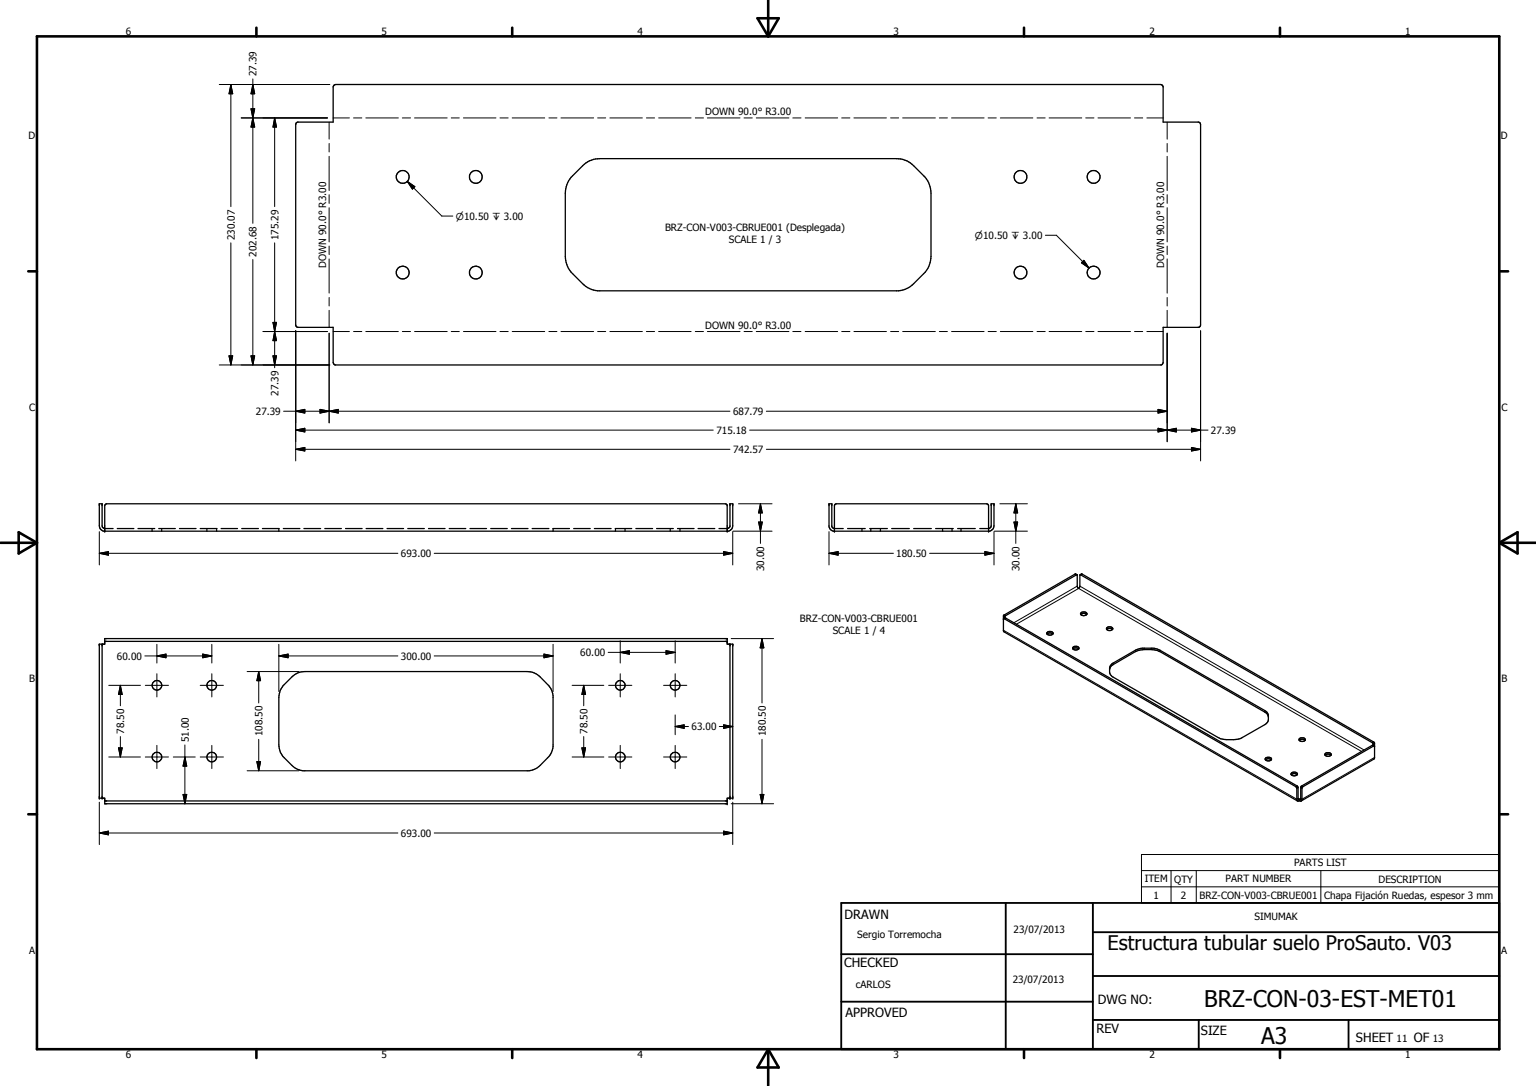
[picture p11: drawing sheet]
<svg xmlns="http://www.w3.org/2000/svg" width="420mm" height="297mm" viewBox="0 0 420 297" stroke-linecap="round" stroke-linejoin="round" font-family="sans-serif">
<g fill="none" stroke="#000" stroke-width=".35">
<path d="M91.3 23.3l.5-.2 225.9 .1 .5 .6v9.6h9.7l.4 .3 .1 .3v55.1l-.5 .4h-9.7v9.6l-.5 .7h-226.1l-.5-.7v-9.6h-9.7l-.5-.6v-54.9l.1-.3 .4-.3h9.7v-9.6zM156.2 48.5l3.2-3.2a6.2 6.2 0 0 1 4.7-1.9h81.1a6.9 6.9 0 0 1 4.7 1.9l3.2 3.2a7.1 7.1 0 0 1 1.6 4.3v17.3a7.1 7.1 0 0 1-1.6 4.3l-3.2 3.2a6.9 6.9 0 0 1-4.1 1.9h-82.3a6.9 6.9 0 0 1-4.1-1.9l-3.2-3.2a7.1 7.1 0 0 1-1.6-4.3v-17.3a7.1 7.1 0 0 1 1.6-4.3zM28.6 145.3v-7l.6-.5h169.2l.5 .4v7.1M30.9 144.6h-2.3l-.6-.4-.1-6.4h-.7v6.3l.2 .6 1 .6h170.8l1-.6 .2-.6v-6.3h-.7l-.1 6.4-.7 .4h-2.2M32.1 144.6h4.5M37.7 144.6h4.6M41.6 144.6v.2M41.6 145v.3M43.4 144.6h4.6M44.2 144.6v.2M44.2 145v.3M49.1 144.6h4.5"/>
<path d="M54.8 144.6h4.5M56.6 144.6v.2M56.6 145v.3M59.3 144.6v.2M59.3 145v.3M60.5 144.6h4.5M66.1 144.6h4.6M71.8 144.6h4.6M76.3 144.6v.2M76.3 145v.3M77.5 144.6h4.5M83.1 144.6h4.6"/>
<path d="M88.8 144.6h4.6M94.5 144.6h4.5M100.1 144.6h4.6M105.9 144.6h4.5M111.5 144.6h4.6M117.2 144.6h4.5M122.9 144.6h4.5M128.6 144.6h4.5M134.2 144.6h4.6M139.9 144.6h4.5M145.6 144.6h4.5M151.3 145v.3"/>
<path d="M155.8 144.6h-4.5v.2M156.9 144.6h4.5M162.6 144.6h4.6M168.3 144.6h4.5M168.3 144.6v.2M168.3 145v.3M171 144.6v.2M171 145v.3M173.9 144.6h4.6M179.6 144.6h4.6M183.3 144.6v.2M183.3 145v.3"/>
<path d="M185.3 144.6h4.6M186 144.6v.2M186 145v.3M191 144.6h4.5M228.2 145.3v-7l.6-.5h41.1l.5 .5v7M230.7 144.6h-2.5l-.6-.4-.1-6.4h-.7v6.3l.4 .8 .8 .4h42.7l.9-.6 .3-.6v-6.3h-.8l-.1 6.4-.6 .4h-2.4M231.8 144.6h4.9M235.8 144.6v.2M235.8 145v.3M237.9 144.6h4.8M238.2 144.6v.2M238.2 145v.3"/>
<path d="M240.8 144.6v.2M240.8 145v.3M243.9 144.6h4.8M249.9 144.6h4.9M255.9 144.6h4.9M257.8 144.6v.2M257.8 145v.3M260.4 144.6v.2M260.4 145v.3M261.9 144.6h4.9M262.9 144.6v.2M262.9 145v.3"/>
<path d="M294.6 157.2l-.5-.2-19.5 11.2-.1 4.5 80.4 46.4M294.6 157.2l-19.6 11.2-.2 .7M294.6 157.2l.1 3.1 .4 .7 .3-.7 .1-3.1M295.5 157.2l.5-.2 80 46.1v4.2l-.2 .3-19.9 11.5M295.5 157.2l79.9 46 .3 .6M27.9 176.2v42.1M28.6 174.7h170.3v1.5h1.5v42.1h-1.5v1.5h-170.3v-1.5h-1.4v-42.1h1.4zM28.6 175.4h170.3M199.7 176.2v42.1M274.5 169.2v.1M274.5 169.2l80 46 .2 .4v3.2l.4 .3 .3-.1M274.5 169.2l.6-.2 79.8 46 .2 .4v3l.3 .2"/>
<path d="M286.3 173.1a.98 .98 0 0 1 1-.4 .98 .98 0 0 1 .8 .7 1.01 1.01 0 0 1-1.8-.3zM286.4 173.4l.7-.3 .9 .3M293.4 177.5l.6-.3h.6l.5 .3M293.5 177a1.02 1.02 0 0 1 1.6 .3 .89 .89 0 0 1-.9 .6 .89 .89 0 0 1-.8-.7zM295.6 168.1l.7-.3 1 .3M295.7 167.6a.92 .92 0 0 1 .9-.3 .92 .92 0 0 1 .7 .7 .98 .98 0 0 1-1.7-.2zM302.7 172.1a1.22 1.22 0 0 1 1.6 0M302.8 171.7a.92 .92 0 0 1 .9-.3 .92 .92 0 0 1 .7 .7 .95 .95 0 0 1-1 .4 .95 .95 0 0 1-.7-.7zM77.4 187.6l3.2-3.1 1.3-.6 1.5-.2h60.8a5.1 5.1 0 0 1 3.6 1.5l2.3 2.4 .6 .8 .5 1.4 .1 14.4-.9 2.3-2.6 2.8-1.2 .9-1.9 .6h-61.8l-1.5-.4-1.2-.7-2.8-2.8-.7-1.2-.3-1-.1-13.9 .4-2zM303.5 183.1l.3-.7 .7-.6 6.8-3.9 1.7-.2 3.6 .2 29.7 17 .4 .5 .3 .7M304.2 181.5l6.4-3.7 1.1-.4 3.7-.1 1.2 .2 29.4 16.9 .5 .3 .4 .8-.1 1.9-.8 .8-6.8 3.9-1.7 .2-3.6-.2-29.7-17.1-.7-1.1 .1-1.4zM28.6 219.1h170.3"/>
<path d="M346.1 207.8a1.22 1.22 0 0 1 1.7 0M346.2 207.3a.99 .99 0 0 1 1.6 .5 .97 .97 0 0 1-1.7-.3zM353.2 211.8a1.16 1.16 0 0 0 1.7 0M353.2 211.8l-.1-.1a1 1 0 0 1 1.8 0v.1M353.2 211.9a1.22 1.22 0 0 1 1.6 0M355.4 218.6v.4M355.4 202.1a.9 .9 0 0 1 .9-.4 .9 .9 0 0 1 .7 .7 1.07 1.07 0 0 1-1.7-.1zM355.4 202.5a1.22 1.22 0 0 1 1.6 0M362.4 206.2a.98 .98 0 0 1 1-.4 .98 .98 0 0 1 .7 .7 1.01 1.01 0 0 1-1.7-.3zM362.5 206.5l.7-.3 .9 .3M376 204l-19.7 11.3-.2 3.5-.3 .3-.4-.1M376 204v.1"/>
<path d="M376 204l-.6-.2-19.5 11.3-.1 3.3-.1 .2h-.3"/>
<circle cx="110.2" cy="48.4" r="1.74"/>
<circle cx="130.2" cy="48.4" r="1.75"/>
<circle cx="279.1" cy="48.4" r="1.75"/>
<circle cx="299.1" cy="48.4" r="1.76"/>
<circle cx="110.1" cy="74.6" r="1.76"/>
<circle cx="130.1" cy="74.6" r="1.75"/>
<circle cx="279.2" cy="74.6" r="1.75"/>
<circle cx="299.1" cy="74.6" r="1.76"/>
<circle cx="42.9" cy="187.5" r="1.31"/>
<circle cx="57.9" cy="187.4" r="1.32"/>
<circle cx="169.7" cy="187.5" r="1.31"/>
<circle cx="184.7" cy="187.4" r="1.32"/>
<circle cx="43" cy="207.1" r="1.3"/>
<circle cx="57.9" cy="207.1" r="1.32"/>
<circle cx="169.7" cy="207.1" r="1.3"/>
<circle cx="184.7" cy="207.1" r="1.32"/>
</g>
<g fill="#000">
<circle cx="28.6" cy="145.3" r=".18"/>
<circle cx="198.9" cy="145.3" r=".18"/>
<circle cx="228.2" cy="145.3" r=".18"/>
<circle cx="270.4" cy="145.3" r=".18"/>
<circle cx="27.2" cy="176.2" r=".18"/>
<circle cx="27.9" cy="176.2" r=".18"/>
<circle cx="198.9" cy="174.7" r=".18"/>
<circle cx="198.9" cy="175.4" r=".18"/>
<circle cx="199.7" cy="176.2" r=".18"/>
<circle cx="200.4" cy="176.2" r=".18"/>
<circle cx="27.2" cy="218.3" r=".18"/>
<circle cx="27.9" cy="218.3" r=".18"/>
<circle cx="198.9" cy="219.1" r=".18"/>
<circle cx="198.9" cy="219.8" r=".18"/>
<circle cx="199.7" cy="218.3" r=".18"/>
<circle cx="200.4" cy="218.3" r=".18"/>
</g>
<g fill="none" stroke="#000" stroke-width=".27">
<path d="M60 23.1h30.2M63.1 23.1l.6 2.6h-1.1zM63.1 23.1v33.4M66 32.3h23.6M68.7 29.8h1l-.5 2.5zM68.7 29.8l1 5h-1l1-5zM69.2 32.3l.5 2.5h-1zM69.2 23.1l.5 2.6h-1zM69.2 21.6v39.5M75.1 32.3l.5 2.5h-.9zM75.1 32.3v24.2M90 33.4v4.7"/>
<path d="M90 39.2v2.4M91.1 32.3h4.5M96.7 32.3h2.3M100.1 32.3h8.9M110.1 32.3h2.2M113.4 32.3h8.9M123.4 32.3h2.2M126.8 32.3h8.9M136.8 32.3h2.2M140.1 32.3h8.9M150.1 32.3h2.2M153.4 32.3h9"/>
<path d="M163.5 32.3h2.2M166.8 32.3h8.9M176.8 32.3h2.3M180.2 32.3h8.8M190.2 32.3h2.2M193.5 32.3h8.9M203.5 32.3h2.3M206.9 32.3h8.9M216.9 32.3h2.2M220.2 32.3h8.9M230.2 32.3h2.3M233.6 32.3h8.9"/>
<path d="M243.6 32.3h2.2M246.9 32.3h9M257 32.3h2.2M260.3 32.3h8.9M270.3 32.3h2.2M273.6 32.3h8.9M283.7 32.3h2.2M287 32.3h8.9M297 32.3h2.2M300.3 32.3h8.9M310.3 32.3h2.3M313.7 32.3h4.5"/>
<path d="M319.3 33.4v4.7M319.3 39.2v2.4M90 42.8v9.3M90 53.3v2.3M90 56.8v9.4M111.4 49.6l2.1 1.5-.7 .6zM111.4 49.6l9.5 9.5h3M319.3 42.8v9.3M319.3 53.3v2.3M319.3 56.8v9.4M63.1 66.4v33.4M69.2 71v28.8"/>
<path d="M75.1 66.4v34.2M90 67.3v2.3M90 70.8v9.4M286 64.3h3l8.9 9M295.8 71.9l.7-.7 1.4 2.1zM296.5 71.2l1.4 2.1-2.1-1.4zM319.3 67.3v2.3M319.3 70.8v9.4M60 99.8h30.2M62.6 97.3h1.1l-.6 2.5zM68.7 97.3h1l-.5 2.5zM72 90.7h17.6"/>
<path d="M74.7 97.3h.9l-.5 2.5zM74.7 88.2h.9l-.5 2.5zM75.1 90.7l.5 2.5h-.9zM80.9 90.5v35.6M90 81.4v2.3M90 84.9v4.6M90 91.1v24.6M91.1 90.7h4.5M96.7 90.7h2.3M100.1 90.7h8.9M110.1 90.7h2.2M113.4 90.7h8.9"/>
<path d="M123.4 90.7h2.2M126.8 90.7h8.9M136.8 90.7h2.2M140.1 90.7h8.9M150.1 90.7h2.2M153.4 90.7h9M163.5 90.7h2.2M166.8 90.7h8.9M176.8 90.7h2.3M180.2 90.7h8.8M190.2 90.7h2.2M193.5 90.7h8.9"/>
<path d="M203.5 90.7h2.3M206.9 90.7h8.9M216.9 90.7h2.2M220.2 90.7h8.9M230.2 90.7h2.3M233.6 90.7h8.9M243.6 90.7h2.2M246.9 90.7h9M257 90.7h2.2M260.3 90.7h8.9M270.3 90.7h2.2M273.6 90.7h8.9"/>
<path d="M283.7 90.7h2.2M287 90.7h8.9M297 90.7h2.2M300.3 90.7h8.9M310.3 90.7h2.3M313.7 90.7h4.5M319.3 81.4v2.3M319.3 84.9v4.6M319.3 91.1v29.7M328.4 90.5v35.6M77.6 112.5h122.1M80.9 112.5l2.5-.5v1z"/>
<path d="M80.9 117.6l2.5-.5v1.1zM80.9 117.6h114.2M87.5 112l2.5 .5-2.5 .5zM87.5 112l5 1v-1l-5 1zM90 112.5l2.5-.5v1zM205.1 117.6h125.3M209.6 112.5h109.7M316.8 117.1l2.5 .5-2.5 .6zM316.8 112l2.5 .5-2.5 .5zM316.8 117.1l5 1.1v-1.1l-5 1.1zM319.3 117.6l2.5-.5v1.1zM325.9 117.1l2.5 .5-2.5 .6z"/>
<path d="M80.9 122.9l2.5-.5v1zM80.9 122.9h118.8M202 137.8h9.2M208 137.8l.5 2.5h-1zM208 137.8v10.8M209.6 122.9h118.8M273.5 137.8h7.5M277.9 137.8l.5 2.5h-1zM277.9 137.8v10.8M325.9 122.4l2.5 .5-2.5 .5zM27.2 151.3l2.5-.4v.9zM27.2 145.4v9.1"/>
<path d="M27.2 151.3h81.6M118.8 151.3h81.6M197.9 150.9l2.5 .4-2.5 .5zM200.4 145.4v9.1M200.5 145.3h10.7M207.5 142.8h1l-.5 2.5zM226.8 151.3l2.5-.4v.9zM226.8 151.3h17.6M226.8 145.4v9.1M254.3 151.3h17.6M269.4 150.9l2.5 .4-2.5 .5zM271.9 145.4v9.1"/>
<path d="M272 145.3h9M277.4 142.8h1l-.5 2.5zM294.1 157l.4 .2M296 157l-.4 .2M39.6 179.4h18.3M42.9 179.4l2.5-.5v1zM42.9 176.2v5.2M55.4 178.9l2.5 .5-2.5 .5zM57.9 176.2v5.2M76.3 179.4l2.5-.5v1zM76.3 179.4h32.5M76.3 176.2v12.9"/>
<path d="M118.8 179.4h32.5M148.8 178.9l2.5 .5-2.5 .5zM151.3 176.2v12.9M166.4 178.4h18.3M169.7 178.4l2.5-.4v.9zM169.7 175.3v6.1M182.2 178l2.5 .4-2.5 .5zM184.7 175.3v6.1M200 174.7h11.6M208.4 174.7l.5 2.5h-1zM208.4 174.7v17.6M274.5 168.6l.3 .2"/>
<path d="M274.5 172.4l80.2 46.2 .4-.2 .3 .2 .4-.2 .3 .2 19.9-11.4M274.7 168.2l.4 .2M275.1 169l-.4 .2M278 170.7l17.1-9.7 77.3 44.5M294.7 160.3l-17.4 10M295.4 160.3l77.8 44.8M310.6 177.8v.4M313 177.3v.4M314.9 177.3v.4M317.3 177.8v.4M29.7 187.5h8.7M32.9 187.5l.5 2.4h-1z"/>
<path d="M32.9 187.5v5.5M39.7 187.5h6.4M42.9 184.3v6.3M54.8 187.5h6.3M57.9 184.3v6.3M67.6 183.7h14.2M70.8 183.7l.5 2.5h-1zM70.8 183.7v8.6M156.5 187.5h8.7M159.7 187.5l.5 2.4h-1zM159.7 187.5v5.5M166.5 187.5h6.3"/>
<path d="M169.7 184.3v6.3M181.5 187.5h6.4M184.7 198.7l2.4-.5v1zM184.7 184.3v6.3M184.7 195.5v5.5M184.7 198.7h3.6M196.8 198.7h3.6M197.9 198.2l2.5 .5-2.5 .5zM304.5 181.4v.4M346 194.4v.4M27.2 219.4v11.6M29.7 207.1h8.7"/>
<path d="M32.4 204.6h1l-.5 2.5zM32.9 201.5v5.6M39.7 207.1h6.4M42.9 203.9v6.3M47.4 207.1h6M50.1 217.3h1l-.5 2.5zM50.6 207.1l.5 2.4h-1zM50.6 203.8v16M54.8 207.1h6.3M57.9 203.9v6.3M67.6 210.8h14.2M70.3 208.3h1l-.5 2.5z"/>
<path d="M70.8 202.2v8.6M156.5 207.1h8.7M159.2 204.6h1l-.5 2.5zM159.7 201.5v5.6M166.5 207.1h6.3M169.7 203.9v6.3M181.5 207.1h6.4M184.7 203.9v6.3M200 219.8h11.6M200.4 219.4v11.6M207.9 217.3h1l-.5 2.5zM208.4 202.2v17.6"/>
<path d="M354.9 215l-.4 .2M355.1 215.4l-.4 .2M355.8 215.4l.3 .2M356 215l.4 .2M375.4 203.8l.3 .2M375.7 202.9l-.3 .3M376 203.4l-.3 .2M27.2 227.8l2.5-.5v1zM27.2 227.8h81.6M118.8 227.8h81.6M197.9 227.3l2.5 .5-2.5 .5zM312.2 233.7h97.9v13.3h-97.9z"/>
<path d="M312.2 238.1h97.9M320.3 238.1v8.9M327.2 238.1v8.9M361.3 238.1v8.9M312.2 242.6h97.9"/>
</g>
<g fill="none" stroke="#000" stroke-width=".71">
<path d="M10.1 9.9h400v277.1h-400zM70.1 7.6v2.3M140.1 7.6v2.3M207.2 5h5.8l-2.9 4.9zM210.1 0v9.9M280.1 7.6v2.3M350.1 7.6v2.3M7.7 74.2h2.4M410.1 74.2h2.4M.1 148.5h10M5.1 145.6l5 2.9-5 2.9zM410.1 148.5h10"/>
<path d="M410.1 148.5l5-2.9v5.8zM7.7 222.7h2.4M410.1 222.7h2.4M70.1 287v2.4M140.1 287v2.4M210.1 287v10M210.1 287l2.9 5h-5.8zM280.1 287v2.4M350.1 287v2.4"/>
</g>
<path d="M230.1 247h180v40h-180zM275.1 247v40M298.9 255h111.2M298.9 247v40M230.1 274h68.8M230.1 261h68.8M298.9 279h111.2M298.9 267h111.2M327.9 279v8M368.9 279v8" fill="none" stroke="#000" stroke-width=".51"/>
<g fill="#000">
<path d="M63.1 23.1l.6 2.6h-1.1zM68.7 29.8h1l-.5 2.5zM69.2 32.3l.5 2.5h-1zM69.2 23.1l.5 2.6h-1zM75.1 32.3l.5 2.5h-.9zM111.4 49.6l2.1 1.5-.7 .6zM296.5 71.2l1.4 2.1-2.1-1.4zM62.6 97.3h1.1l-.6 2.5zM68.7 97.3h1l-.5 2.5zM74.7 97.3h.9l-.5 2.5zM74.7 88.2h.9l-.5 2.5zM75.1 90.7l.5 2.5h-.9z"/>
<path d="M80.9 112.5l2.5-.5v1zM80.9 117.6l2.5-.5v1.1zM87.5 112l2.5 .5-2.5 .5zM90 112.5l2.5-.5v1zM316.8 117.1l2.5 .5-2.5 .6zM316.8 112l2.5 .5-2.5 .5zM319.3 117.6l2.5-.5v1.1zM325.9 117.1l2.5 .5-2.5 .6zM80.9 122.9l2.5-.5v1zM325.9 122.4l2.5 .5-2.5 .5zM27.2 151.3l2.5-.4v.9zM197.9 150.9l2.5 .4-2.5 .5z"/>
<path d="M207.5 142.8h1l-.5 2.5zM208 137.8l.5 2.5h-1zM226.8 151.3l2.5-.4v.9zM269.4 150.9l2.5 .4-2.5 .5zM277.4 142.8h1l-.5 2.5zM277.9 137.8l.5 2.5h-1zM42.9 179.4l2.5-.5v1zM55.4 178.9l2.5 .5-2.5 .5zM76.3 179.4l2.5-.5v1zM148.8 178.9l2.5 .5-2.5 .5zM169.7 178.4l2.5-.4v.9zM182.2 178l2.5 .4-2.5 .5z"/>
<path d="M208.4 174.7l.5 2.5h-1zM32.9 187.5l.5 2.4h-1zM70.8 183.7l.5 2.5h-1zM159.7 187.5l.5 2.4h-1zM184.7 198.7l2.4-.5v1zM197.9 198.2l2.5 .5-2.5 .5zM32.4 204.6h1l-.5 2.5zM50.1 217.3h1l-.5 2.5zM50.6 207.1l.5 2.4h-1zM70.3 208.3h1l-.5 2.5zM159.2 204.6h1l-.5 2.5zM207.9 217.3h1l-.5 2.5z"/>
<path d="M27.2 227.8l2.5-.5v1zM197.9 227.3l2.5 .5-2.5 .5z"/>
</g>
<g font-size="6.3">
<text x="329.4" y="275.4">BRZ-CON-03-EST-MET01</text>
<text x="345" y="285.6">A3</text>
</g>
<text font-size="5.5" x="303" y="259.8">Estructura tubular suelo ProSauto. V03</text>
<g font-size="3.5">
<text x="231" y="251.5">DRAWN</text>
<text x="230.9" y="264.6">CHECKED</text>
<text x="300.3" y="274.5">DWG NO:</text>
<text x="231.3" y="278.3">APPROVED</text>
<text x="299.9" y="282.6">REV</text>
<text x="328.5" y="283.1">SIZE</text>
<text x="370.9" y="285.1">SHEET</text>
<text x="386.7" y="285.1">OF</text>
</g>
<g font-size="2.7">
<text x="34.4" y="9.6">6</text>
<text x="104.4" y="9.6">5</text>
<text x="174.4" y="9.6">4</text>
<text x="244.4" y="9.6">3</text>
<text x="314.4" y="9.6">2</text>
<text x="384.4" y="9.6">1</text>
<text x="70.2" y="20.8" transform="rotate(-90 70.2 20.8)">27.39</text>
<text x="192.9" y="31.5">DOWN 90.0° R3.00</text>
<text x="7.8" y="38.1">D</text>
<text x="410.6" y="38.1">D</text>
<text x="64.2" y="65.7" transform="rotate(-90 64.2 65.7)">230.07</text>
<text x="76.2" y="65.7" transform="rotate(-90 76.2 65.7)">175.29</text>
<text x="181.9" y="63.2">BRZ-CON-V003-CBRUE001 (Desplegada)</text>
<text x="70.2" y="70.2" transform="rotate(-90 70.2 70.2)">202.68</text>
<text x="199.4" y="66.5">SCALE 1 / 3</text>
<text x="89.2" y="73.2" transform="rotate(-90 89.2 73.2)">DOWN 90.0° R3.00</text>
<text x="318.5" y="73.2" transform="rotate(-90 318.5 73.2)">DOWN 90.0° R3.00</text>
<text x="192.9" y="89.9">DOWN 90.0° R3.00</text>
<text x="7.9" y="112.4">C</text>
<text x="70" y="113.5">27.39</text>
<text x="76.2" y="108.2" transform="rotate(-90 76.2 108.2)">27.39</text>
<text x="200.5" y="113.5">687.79</text>
<text x="410.7" y="112.4">C</text>
<text x="195.9" y="118.7">715.18</text>
<text x="331.2" y="118.7">27.39</text>
<text x="200.5" y="124">742.57</text>
<text x="109.7" y="152.4">693.00</text>
<text x="245.2" y="152.4">180.50</text>
<text x="209" y="156.3" transform="rotate(-90 209 156.3)">30.00</text>
<text x="278.9" y="156.3" transform="rotate(-90 278.9 156.3)">30.00</text>
<text x="218.8" y="170.1">BRZ-CON-V003-CBRUE001</text>
<text x="227.8" y="173.4">SCALE 1 / 4</text>
<text x="158.7" y="179.5">60.00</text>
<text x="32" y="180.4">60.00</text>
<text x="109.7" y="180.4">300.00</text>
<text x="7.9" y="186.6">B</text>
<text x="410.7" y="186.6">B</text>
<text x="34" y="200.7" transform="rotate(-90 34 200.7)">78.50</text>
<text x="51.6" y="203" transform="rotate(-90 51.6 203)">51.00</text>
<text x="71.8" y="201.4" transform="rotate(-90 71.8 201.4)">108.50</text>
<text x="160.7" y="200.7" transform="rotate(-90 160.7 200.7)">78.50</text>
<text x="189.2" y="199.7">63.00</text>
<text x="209.5" y="201.4" transform="rotate(-90 209.5 201.4)">180.50</text>
<text x="109.7" y="228.9">693.00</text>
<text x="354" y="236.9">PARTS LIST</text>
<text x="313.1" y="241.3">ITEM</text>
<text x="315.5" y="245.8">1</text>
<text x="321.2" y="241.4">QTY</text>
<text x="323" y="245.8">2</text>
<text x="328.2" y="245.8">BRZ-CON-V003-CBRUE001</text>
<text x="335.3" y="241.3">PART NUMBER</text>
<text x="362.2" y="245.9">Chapa Fijación Ruedas, espesor 3 mm</text>
<text x="377.1" y="241.4">DESCRIPTION</text>
<text x="343.1" y="251.8">SIMUMAK</text>
<text x="234.5" y="256.6">Sergio Torremocha</text>
<text x="277.2" y="255.3">23/07/2013</text>
<text x="7.9" y="260.9">A</text>
<text x="410.7" y="260.9">A</text>
<text x="277" y="268.7">23/07/2013</text>
<text x="234.1" y="270.3">cARLOS</text>
<text x="382" y="285.1">11</text>
<text x="391.9" y="285.1">13</text>
<text x="34.4" y="289.4">6</text>
<text x="104.4" y="289.4">5</text>
<text x="174.4" y="289.4">4</text>
<text x="244.4" y="289.4">3</text>
<text x="314.4" y="289.4">2</text>
<text x="384.4" y="289.4">1</text>
</g>
<g font-size="2.6">
<text x="124.7" y="60.1">n10.50 x 3.00</text>
<text x="266.7" y="65.4">n10.50 x 3.00</text>
</g>
</svg>
